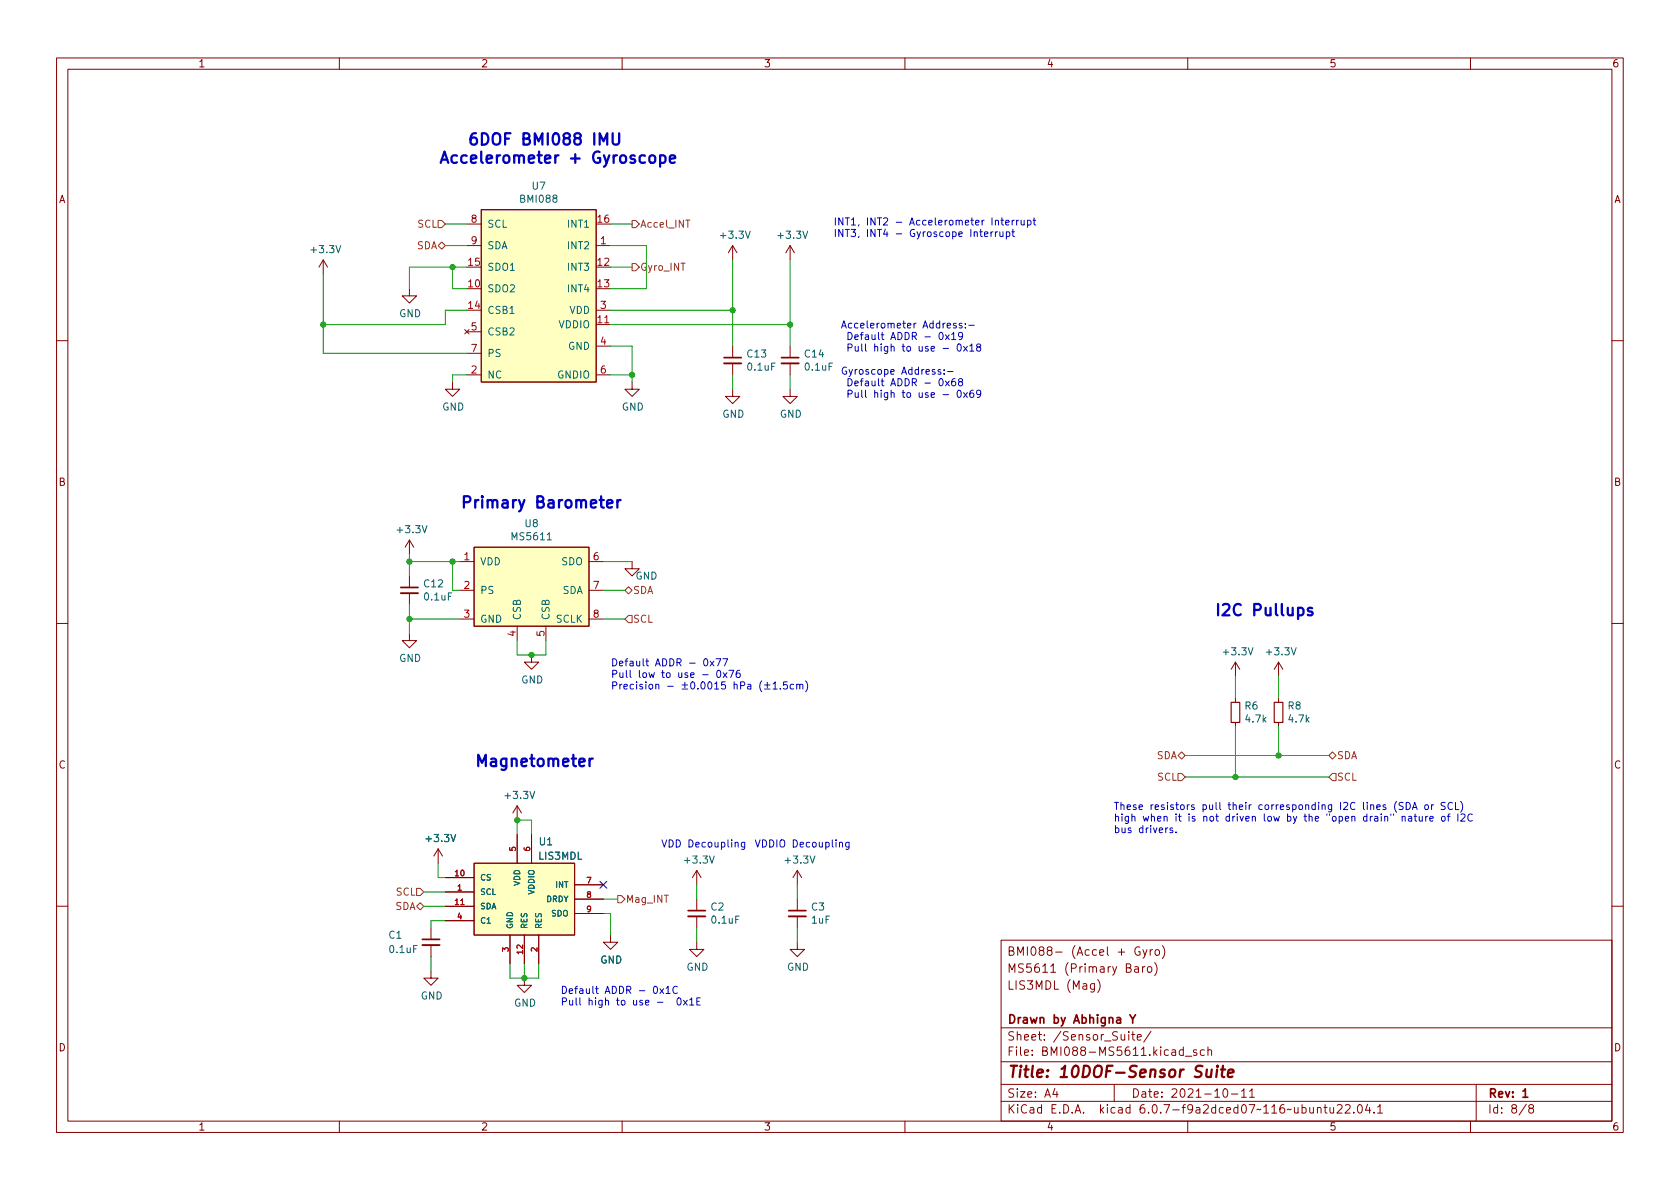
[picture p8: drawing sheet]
<svg xmlns="http://www.w3.org/2000/svg" width="297mm" height="210mm" viewBox="0 0 297 210" stroke-linecap="round" stroke-linejoin="round" font-family="sans-serif">
<g fill="none" stroke="#840000" stroke-width=".18">
<path d="M10 10.2h277v190.1h-277zM12 12.2h273v186.1h-273zM60 10.2v2M110 10.2v2M160 10.2v2M210 10.2v2M260 10.2v2M82.5 39.6h2.6M85.1 37.1h20.3v30.5h-20.3zM57.1 46l-.7 1.2M57.1 46v2.5M57.1 46l.8 1.2"/>
<path d="M72.4 51v1.3h1.3l-1.3 1.3-1.3-1.3h1.3M82.2 58.3l.7 .7M82.5 43.4h2.6M82.5 58.7h2.6M82.9 58.3l-.7 .7M105.4 43.4h2.5M105.4 57.4h2.5M105.4 54.9h2.5M129.5 43.4l-.7 1.3M129.5 43.4v2.6M129.5 43.4l.8 1.3M139.7 43.4l-.8 1.3"/>
<path d="M139.7 43.4v2.6M139.7 43.4l.8 1.3M10 60.2h2M80 67.6v1.2h1.3l-1.3 1.3-1.3-1.3h1.3M82.5 66.3h2.6M82.5 62.5h2.6M105.4 66.3h2.5M105.4 61.2h2.5M111.8 67.6v1.2h1.2l-1.2 1.3-1.3-1.3h1.3M129.5 68.8v1.3h1.3l-1.3 1.3-1.2-1.3h1.2M129.5 61.2v2M129.5 64.3v2"/>
<path d="M139.7 68.8v1.3h1.3l-1.3 1.3-1.3-1.3h1.3M139.7 61.2v2M139.7 64.3v2M285 60.2h2M72.4 95.5v2.5M72.4 95.5l-.8 1.3M72.4 95.5l.8 1.3M81.3 99.3h2.5M83.8 96.8h20.3v13.9h-20.3zM104.1 99.3h2.6M111.8 99.3v1.3h1.2l-1.2 1.2-1.3-1.2h1.3M10 110.2h2"/>
<path d="M72.4 112v1.3h1.3l-1.3 1.2-1.3-1.2h1.3M72.4 101.8v2.1M72.4 104.9v2M81.3 104.4h2.5M81.3 109.5h2.5M91.4 110.7v2.6M94 115.8v1.3h1.2l-1.2 1.3-1.3-1.3h1.3M96.5 110.7v2.6M104.1 104.4h2.6M104.1 109.5h2.6M218.4 117.1l-.7 1.3M218.4 117.1v2.5"/>
<path d="M218.4 117.1l.8 1.3M226.1 117.1l-.8 1.3M226.1 117.1v2.5M226.1 117.1l.7 1.3M285 110.2h2M218.4 123.4v.8M218.4 127.8v.7M226.1 123.4v.8M226.1 127.8v.7M77.5 150.1l-.8 1.3M77.5 150.1v2.5M77.5 150.1l.7 1.3"/>
<path d="M78.7 157.7h5.1M78.7 155.2h5.1M83.8 152.6h17.8v12.7h-17.8zM91.4 142.5l-.7 1.3M91.4 142.5v2.5M91.4 147.6v5M91.4 142.5l.8 1.3M94 147.6v5M101.6 156.5h5.1M101.6 159h5.1M123.2 153.9l-.8 1.3M123.2 153.9v2.6"/>
<path d="M123.2 159v2M123.2 153.9l.8 1.3M141 153.9v2.6M141 159v2M141 153.9l-.8 1.3M141 153.9l.7 1.3M10 160.2h2M76.2 171.7v1.3h1.3l-1.3 1.2-1.3-1.2h1.3M76.2 164.1v2M76.2 167.1v2.1M78.7 160.3h5.1M78.7 162.8h5.1"/>
<path d="M90.2 165.3v5.1M92.7 173v1.2h1.3l-1.3 1.3-1.3-1.3h1.3M92.7 165.3v5.1M95.2 165.3v5.1M101.6 161.5h5.1M107.9 165.3v1.3h1.3l-1.3 1.3-1.2-1.3h1.2M123.2 166.6v1.3h1.3l-1.3 1.3-1.3-1.3h1.3M123.2 162v2.1M141 166.6v1.3h1.2l-1.2 1.3-1.3-1.3h1.3M141 162v2.1M177 166.3h108v32h-108zM193.5 173.9v1.2l-.3 .3h-.3"/>
<path d="M193.5 174l-.4-.1-.3 .3v.4l.1 .3h.6M194.1 173.2a1.72 1.72 0 0 1 0 2.3M200.6 171h.6l.1 .9M201.3 171.3l-.5 .1a.29 .29 0 0 0-.2 .2 .29 .29 0 0 0 .2 .3h.5M201.5 167.5a.74 .74 0 0 0-.9 .5 .74 .74 0 0 0 .5 .9l.5-.1v-.5h-.3M202 170.9v1M202.1 167.9l.3 1M202.4 170.9l-.3 .1-.1 .2M202.8 167.9l-.5 1.4-.2 .1M203 171l.4-.1 .2 .3v.4l-.2 .3h-.4l-.1-.3v-.4zM203.4 167.9v1M203.8 167.9l-.3 .1-.1 .2"/>
<path d="M204.1 170.2a1.72 1.72 0 0 1 0 2.3M204.4 168l.3-.1 .3 .3v.4l-.3 .3h-.3l-.2-.3v-.4zM205.5 167.2a1.72 1.72 0 0 1 0 2.3M285 160.2h2M60 198.3v2M110 198.3v2M160 198.3v2M177 194.8h108M177 191.8h108M177 187.8h108M177 181.8h108M186.5 192.5l-.4 1h1"/>
<path d="M186.9 193v1M197 191.8v3M199.6 182.4v.2M199.6 182.9v1M200.1 182.9h.5M200.3 182.4v1.3l.3 .2M201.1 183.4l.7-.1-.1-.3-.4-.1-.2 .2v.8h.6M203.5 182.4l-1.3 1.9M209.2 185.7l-.4-.1-.3 .3v.4l.1 .3h.6M209.2 185.1v1.5M209.6 186.8h1.1M210 198.3v2"/>
<path d="M211.6 185.7l-.4-.1-.2 .2 .1 .3 .5 .1v.4h-.6M212.9 185.7l-.4-.1-.3 .3v.4l.2 .3h.5M213.6 185.8l.2-.2 .3 .1 .1 .9M213.6 185.1v1.5M216.4 192.6l.2-.1a.81 .81 0 0 1 .6 .7 .81 .81 0 0 1-.3 .8h-.2a.81 .81 0 0 1-.6-.6 .81 .81 0 0 1 .3-.8zM217.7 193.5h1.2M219.5 193l.4-.5v1.5M219.5 194h.9M220.9 193l.5-.5v1.5M220.9 194h.9M232.9 196l.2-.2 .4 .1 .1 .9M232.9 195.8v1"/>
<path d="M234.1 195.8h.5M234.3 195.3v1.3l.3 .2M235.1 195.8l.1 1h.4l.2-.1M235.8 195.8v1M236.4 195.5l.6-.2 .2 .2 .1 .3-.9 1h.9M237.9 195.5l.5-.2 .2 .2 .1 .3-.9 1h.9M239.4 196.7v.1M240.2 195.4l.2-.1a.81 .81 0 0 1 .5 .7 .81 .81 0 0 1-.3 .8h-.1a.81 .81 0 0 1-.6-.6 .81 .81 0 0 1 .3-.8zM241.8 195.3l-.4 1h1M242.1 195.8v1M242.9 196.7v.1M243.6 195.8l.4-.5v1.5"/>
<path d="M243.6 196.8h.8M260 198.3v2M261 191.8v6.5M269.9 195.3l-1.3 1.9M270.6 196l-.3-.3 .1-.2 .2-.2 .4 .1 .2 .2-.1 .2-.7 .2-.1 .3v.2l.3 .3h.4l.2-.3-.1-.4-.2-.1"/>
</g>
<path d="M128 63.2h3.1M138.2 63.2h3M70.9 103.9h3M74.7 166.1h3M121.7 161h3M139.4 161h3.1M199.8 179.4l.5 .8 .5-.8M200.3 180.2v.7M269.3 193l.4-.5v1.5M269.3 194h.8" fill="none" stroke="#840000" stroke-width=".3"/>
<path d="M213.4 189.1l-.1 1.3a.57 .57 0 0 0 .8-.1M214.3 189.1l-.2 1.4M215.2 189.1l-.2 1.4M215.3 188.5l-.1 .1 .1 .1 .1-.1-.1-.1v.2M215.9 189.1h.7M216.2 188.5l-.2 1.7 .1 .2 .4 .1M217.1 189.8l1-.2-.1-.4-.1-.1-.6 .1-.2 1 .2 .3 .6-.1" fill="none" stroke="#840000" stroke-width=".4"/>
<g fill="#ffffc2" stroke="#ffffc2" stroke-width=".18">
<path d="M85.1 37.1h20.3v30.5h-20.3z"/>
<path d="M83.8 96.8h20.3v13.9h-20.3z"/>
<path d="M83.8 152.6h17.8v12.7h-17.8z"/>
</g>
<path d="M128 64.3h3.1M138.2 64.3h3M70.9 104.9h3M74.7 167.1h3M121.7 162h3M139.4 162h3.1" fill="none" stroke="#840000" stroke-width=".33"/>
<path d="M217.7 124.2h1.5v3.6h-1.5zM225.3 124.2h1.5v3.6h-1.5z" fill="none" stroke="#840000" stroke-width=".2"/>
<g fill="none" stroke="#725600" stroke-width=".18">
<path d="M77.5 39h.6l.6 .6-.6 .7h-.6zM111.8 39h.6l.6 .6-.6 .7h-.6zM121.3 38.9h.7M78.1 42.8l.6 .6-.6 .7-.6-.7zM111.8 46.6h.6l.6 .6-.6 .7h-.6zM110.5 104.4l.6-.6 .7 .6-.7 .6zM111.1 108.8h.7v1.3h-.7l-.6-.6zM208.3 133.6l.6-.6 .6 .6-.6 .6zM208.3 136.8h.6l.6 .6-.6 .6h-.6zM234.9 133.6l.7-.6 .6 .6-.6 .6zM235.6 136.8h.6v1.2h-.6l-.7-.6zM73.7 157.1h.6l.6 .6-.6 .7h-.6z"/>
<path d="M109.2 158.4h.7l.6 .6-.6 .6h-.7zM73.7 160.3l.6-.7 .6 .7-.6 .6z"/>
</g>
<path d="M106 25.6v-2l.7 1.4 .7-1.4v2M108.3 23.6v1.6l.4 .4 .6-.1 .2-.3v-1.6M115 27.6a.54 .54 0 0 1 .9 .2v.6a.54 .54 0 0 1-.6 .4 .54 .54 0 0 1-.5-.4v-.6zM116.7 27.6l.6-.1 .4 .3v.6l-.2 .3-.2 .1-.6-.1M116.7 27.5v2M118.4 28.1l1-.2-.1-.3-.6-.1-.3 .2 .1 1 .2 .1 .6-.1M107.3 89.1l1-.2-.1-.4-.6-.1-.3 .3 .1 1 .2 .1 .6-.1M109.2 88.4v1.4M109.7 88.4a.51 .51 0 0 0-.5 .4M232 107.6l-.5-.1-.3 .3 .1 .2 .7 .2 .1 .2-.1 .3-.2 .1-.6-.1M104.2 134.1v1.4M104.8 134.1a.51 .51 0 0 0-.6 .4" fill="none" stroke="#0000c2" stroke-width=".4"/>
<g fill="none" stroke="#0000c2" stroke-width=".18">
<path d="M177 38.9h.5M177.2 38.5v1.1l.3 .2M177.8 39.4l.6-.2v-.2l-.4-.1-.2 .2 .1 .6h.5M179 38.9v.9M179.3 38.9l-.3 .3M179.8 38.9v.9M180.1 38.9l-.3 .3M180.5 38.9l.1 .8 .3 .1 .2-.1M181.1 38.9v.9M181.7 39l.3-.1 .3 .3-.1 .5h-.5M181.7 38.9v1.3M182.7 38.9h.4"/>
<path d="M182.8 38.5v1.1l.3 .2M166.2 58.8h.1a.68 .68 0 0 1 .5 .6 .68 .68 0 0 1-.5 .6 .84 .84 0 0 1-.1-1.2zM167.2 59.2l.6 .8M167.8 59.2l-.6 .8M168.3 59.1l.3-.3v1.2M169 57.2h-.3l-.1 .1v.2l.4 .1v.3h-.4M170.1 57.2h-.3l-.2 .1 .1 .2 .4 .1v.3h-.5M170.2 59.3l-.2 .3-.4-.1-.1-.2 .1-.5h.4l.1 .1a.84 .84 0 0 1-.3 1.1h-.2M170.7 57.9v.1M170.7 57.2v.1M171.3 57.5h1M174.1 41.4l.6-.1-.1-.2-.4-.1-.1 .2v.6h.5"/>
<path d="M175.2 41v.8M175.6 41l-.4 .2M176 41v.8M176.4 41l-.4 .2M176.8 41v.8h.4l.1-.1M177.3 41v.8M177.9 41.1l.4-.1 .2 .2-.1 .6h-.5M177.9 41v1.3M178.9 41h.5M179.1 40.6v1.1l.3 .1M166.2 67h.1a.68 .68 0 0 1 .5 .6 .68 .68 0 0 1-.5 .6 .84 .84 0 0 1-.1-1.2zM166.3 65.4l-.3-.1-.2 .2 .1 .2 .4 .1v.3h-.5"/>
<path d="M166.7 61.6h1M166.7 69.8h1M166.9 66.1v.1M166.9 65.4v.1M167.2 67.4l.6 .8M167.5 65.7h1M167.8 67.4l-.6 .8M168.3 60h.7M168.9 67h-.4a.86 .86 0 0 0 0 1.2l.4-.1 .1-.4-.3-.3h-.2l-.2 .3M169.3 60.9l.2-.1a.68 .68 0 0 1 .5 .7 .68 .68 0 0 1-.5 .6l-.2-.1-.1-.4zM169.3 69.1l.2-.1a.68 .68 0 0 1 .5 .6 .68 .68 0 0 1-.5 .7l-.2-.1-.1-.4zM169.7 67.5l-.2-.2v-.2l.2-.1h.4l.1 .2-.1 .2-.5 .2-.1 .1v.3l.2 .2h.3l.2-.2-.1-.4-.1-.1"/>
<path d="M170.4 61.2l.6 .9M170.4 69.4l.6 .9M171 61.2l-.6 .9M171 69.4l-.6 .9M171.5 61.2l.3-.4v1.3M171.5 62.1h.7M172.1 69l-.4 .1a.86 .86 0 0 0 0 1.2l.4-.1 .1-.5-.3-.2h-.2l-.2 .2M172.9 61.4l-.2-.3v-.2l.2-.1 .4 .1 .1 .2-.1 .1-.5 .2-.1 .2v.3l.2 .2h.3l.2-.2-.1-.4-.1-.1M173.4 69.5l-.2 .3h-.3l-.2-.3 .1-.4 .4-.1 .1 .1a.84 .84 0 0 1-.3 1.2h-.2M124.5 116.6l.2-.1a.68 .68 0 0 1 .5 .6 .68 .68 0 0 1-.5 .7l-.2-.2-.1-.3zM125.6 116.9l.6 .9M126.2 116.9l-.6 .9"/>
<path d="M126.6 116.5h.8l-.5 1.3M126.8 118.7l.2-.2a.68 .68 0 0 1 .5 .7 .68 .68 0 0 1-.5 .6l-.2-.1-.1-.4zM127.8 116.5h.8l-.5 1.3M127.9 119l.6 .8M128.5 119l-.6 .8M128.9 118.5h.8l-.5 1.3M130.8 118.5l-.4 .1a.86 .86 0 0 0 0 1.2l.4-.1 .1-.4-.3-.3h-.2l-.2 .3M108.3 121.2h.6l.2-.2-.1-.3-.7-.1v1.2M109.6 121v.8M110 121l-.4 .2M110.3 121.4l.6-.1v-.2l-.4-.1-.2 .2 .1 .6h.5M112 121.1l-.3-.1-.3 .2 .1 .6h.5"/>
<path d="M112.6 120.6v.1M112.6 121v.8M113.6 121.1l-.3-.1-.2 .2 .1 .2 .4 .1v.3h-.5M114.2 120.6v.1M114.2 121v.8M114.9 121.1l.3-.1 .2 .2v.4l-.2 .2h-.3l-.2-.2zM115.9 121.1l.2-.1 .3 .1 .1 .7M115.9 121v.8M118.1 121.4h.9M120.6 121.1h1M120.6 121.8h1M121.1 120.6v1"/>
<path d="M122.2 120.7l.2-.1a.68 .68 0 0 1 .5 .6 .68 .68 0 0 1-.5 .6l-.2-.1-.1-.3zM123.4 121.7v.1M124.1 120.7l.1-.1a.68 .68 0 0 1 .5 .6 .68 .68 0 0 1-.5 .6l-.1-.1-.2-.3zM125.3 120.7l.1-.1a.68 .68 0 0 1 .5 .6 .68 .68 0 0 1-.5 .6l-.1-.1-.2-.3zM126.4 120.9l.3-.3v1.2M126.4 121.8h.7M128.2 120.6h-.6v.6l.1-.1h.5l.1 .2-.1 .4-.2 .1-.4-.1M129.8 121.1l.2-.1 .3 .1v.7M129.8 120.6v1.2M130.9 121.2h.7l.1-.2-.1-.3-.7-.1v1.2M132.2 121.1h.5l.1 .7M132.8 121.3l-.5 .1-.1 .1 .1 .3h.5"/>
<path d="M134.7 120.4a1.46 1.46 0 0 0 0 1.9M135.2 121.1h.9M135.2 121.8h.9M135.7 120.6v1M136.7 120.9l.4-.3v1.2M136.7 121.8h.7M138 121.7v.1M139.2 120.6h-.6l-.1 .6 .2-.1h.4l.1 .2v.4l-.2 .1-.5-.1M140.3 121.1l-.3-.1-.3 .2 .1 .6h.5M140.9 121.1l.1-.1 .3 .1 .1 .7M140.9 121v.8M141.4 121.2l.2-.2 .3 .1 .1 .7"/>
<path d="M142.4 120.4a1.46 1.46 0 0 1 0 1.9M130 149.1l.2-.2 .3 .1v.8M131.7 148.9v1.1l-.3 .2h-.3M131.7 149l-.4-.1-.2 .3 .1 .5h.5M148.4 149.1l.2-.2 .3 .1 .1 .8M150.1 148.9v1.1l-.2 .2h-.3M150.1 149l-.3-.1-.3 .3 .1 .5h.5M206.5 146.4l-.4 .2M207.3 146.5l-.3-.1-.2 .2 .1 .2 .4 .1v.3h-.5M207.9 147.1v.1M247.9 144.5l.2-.1h.3l.1 .8M247.9 144.4v.8"/>
<path d="M248.1 141.9h-.5l-.2 .1v.4l.6 .2 .1 .3-.3 .3-.4-.1M248.6 141.9a.64 .64 0 0 1 .8 .6 .64 .64 0 0 1-.8 .7zM249.1 144.4h.4l.1 .8M249.6 144.7h-.4l-.2 .2 .2 .3 .4-.1M249.7 143.2l.4-1.3 .5 1.3M249.8 142.8h.6M250 144.4h.5M250.2 143.9v1.1l.3 .2M250.9 144.4l.1 .7 .3 .1 .2-.1M251.5 144.4v.8M252 142.4l.3-.1 .3 .3v.3l-.3 .3-.3-.1-.1-.2zM252.1 144.4v.8"/>
<path d="M252.4 144.4l-.3 .2M252.8 144.8l.6-.1v-.3h-.4l-.2 .1 .1 .6h.5M253.1 142.3v.9M253.5 142.3l-.4 .3M254.9 144.5l.2-.1 .4 .1v.5l-.1 .1-.3 .1-.2-.1zM255.5 141.9h-.5l-.1 .1v.4l.5 .2 .1 .3-.2 .3-.5-.1M255.9 144.4h.5M256.4 143.9l-.3 .2v1.1M256.8 142a.6 .6 0 0 0-.8 .4 .6 .6 0 0 0 .6 .8l.2-.2M257.3 141.9v1.3h.6M257.8 143.9v1.3M258.2 141.7a1.46 1.46 0 0 1 0 1.9"/>
<path d="M258.3 144.1l.5-.2 .2 .4-.8 .9h.8M260.3 144.1a.6 .6 0 0 0-.8 .4 .6 .6 0 0 0 .6 .7l.2-.1M116.7 174.8l.6 .9M117.3 174.8l-.6 .9M117.8 174.8l.3-.4v1.3M117.8 175.7h.7M119.8 174.5a.6 .6 0 0 0-.9 .5 .6 .6 0 0 0 .6 .7l.3-.1M119.8 176.6l.2-.1a.68 .68 0 0 1 .4 .6 .68 .68 0 0 1-.4 .6l-.2-.1-.1-.4zM120.8 176.9l.7 .8M121.5 176.9l-.7 .8M121.9 176.8l.4-.3v1.2M121.9 177.7h.8"/>
<path d="M123.2 177.1h.4M123.8 176.5h-.6v1.2h.6"/>
</g>
<g fill="none" stroke="#009600" stroke-width=".18">
<path d="M78.7 39.6h3.8M107.9 39.6h3.9M57.1 48.5v14h25.4M78.7 43.4h3.8M80 47.2v3.8h2.5M82.5 54.9h-3.8v2.5h-21.6M82.5 47.2h-10.1v3.8M107.9 57.4h31.8M107.9 43.4h6.4v7.6h-6.4M107.9 47.2h3.9M107.9 54.9h21.6M129.5 46v15.2"/>
<path d="M139.7 46v15.2M82.5 66.3h-2.5v1.3M107.9 61.2h3.9v6.4M107.9 66.3h3.9M129.5 66.3v2.5M139.7 66.3v2.5M72.4 99.3h8.9M72.4 98v3.8M80 99.3v5.1h1.3M106.7 99.3h5.1M72.4 106.9v5.1M72.4 109.5h8.9"/>
<path d="M91.4 113.3v2.5h5.1v-2.5M106.7 104.4h3.8M106.7 109.5h3.8M218.4 119.6v3.8M226.1 119.6v3.8M209.5 133.6h25.4M209.5 137.4h25.4M218.4 128.5v8.9M226.1 128.5v5.1M74.9 157.7h3.8M77.5 152.6v2.6h1.2M91.4 147.6v-2.6h2.6v2.6"/>
<path d="M106.7 159h2.5M123.2 156.5v2.5M141 156.5v2.5M74.9 160.3h3.8M76.2 169.2v2.5M78.7 162.8h-2.5v1.3M90.2 170.4v2.6h5v-2.6M92.7 170.4v2.6M106.7 161.5h1.2v3.8M123.2 164.1v2.5M141 164.1v2.5"/>
</g>
<path d="M106.1 155.8l1.2 1.3M107.3 155.8l-1.2 1.3" fill="none" stroke="#000084" stroke-width=".18"/>
<g fill="#009600" stroke="#009600" stroke-width=".18">
<circle cx="139.7" cy="57.4" r=".46"/>
<circle cx="129.5" cy="54.9" r=".46"/>
<circle cx="94" cy="115.8" r=".46"/>
<circle cx="72.4" cy="109.5" r=".46"/>
<circle cx="91.4" cy="145" r=".46"/>
<circle cx="72.4" cy="99.3" r=".46"/>
<circle cx="80" cy="99.3" r=".46"/>
<circle cx="92.7" cy="173" r=".46"/>
<circle cx="57.1" cy="57.4" r=".46"/>
<circle cx="111.8" cy="66.3" r=".46"/>
<circle cx="80" cy="47.2" r=".46"/>
<circle cx="226.1" cy="133.6" r=".46"/>
<circle cx="218.4" cy="137.4" r=".46"/>
</g>
<g font-size="2.8" fill="#0000c2">
<text x="77.5" y="28.9">Accelerometer + Gyroscope</text>
<text x="82.5" y="25.7">6DOF BMI088 IMU</text>
<text x="81.3" y="89.9">Primary Barometer</text>
<text x="214.6" y="108.9">I2C Pullups</text>
<text x="83.8" y="135.6">Magnetometer</text>
</g>
<text font-size="2.8" fill="#840000" x="178" y="190.6">Title: 10DOF-Sensor Suite</text>
<g font-size="2.1" fill="#840000">
<text x="178" y="172">MS5611 (Primary Baro)</text>
<text x="178" y="169">BMI088- (Accel + Gyro)</text>
<text x="178" y="175">LIS3MDL (Mag)</text>
<text x="178" y="184">Sheet: /Sensor_Suite/</text>
<text x="178" y="181">Drawn by Abhigna Y</text>
<text x="178" y="186.7">File: BMI088-MS5611.kicad_sch</text>
<text x="178" y="196.9">KiCad E.D.A. kicad 6.0.7-f9a2dced07~116~ubuntu22.04.1</text>
<text x="178" y="194.1">Size: A4</text>
<text x="200" y="194.1">Date: 2021-10-11</text>
<text x="263" y="194.1">Rev: 1</text>
<text x="263" y="196.9">Id: 8/8</text>
</g>
<g font-size="1.8" fill="#840000">
<text x="35" y="11.9">1</text>
<text x="85" y="11.9">2</text>
<text x="135" y="11.9">3</text>
<text x="185" y="11.9">4</text>
<text x="235" y="11.9">5</text>
<text x="285" y="11.9">6</text>
<text x="10.3" y="35.9">A</text>
<text x="285.3" y="35.9">A</text>
<text x="10.3" y="85.9">B</text>
<text x="285.3" y="85.9">B</text>
<text x="10.3" y="135.9">C</text>
<text x="285.3" y="135.9">C</text>
<text x="10.3" y="185.9">D</text>
<text x="285.3" y="185.9">D</text>
<text x="35" y="199.9">1</text>
<text x="85" y="199.9">2</text>
<text x="135" y="199.9">3</text>
<text x="185" y="199.9">4</text>
<text x="235" y="199.9">5</text>
<text x="285" y="199.9">6</text>
</g>
<g font-size="1.8" fill="#006464">
<text x="92.2" y="35.8">BMI088</text>
<text x="94.1" y="33.5">U7</text>
<text x="86.1" y="40.3">SCL</text>
<text x="100.6" y="40.3">INT1</text>
<text x="55.2" y="44.7">+3.3V</text>
<text x="86.1" y="47.9">SDO1</text>
<text x="86.1" y="44.1">SDA</text>
<text x="100.6" y="44.1">INT2</text>
<text x="100.6" y="47.9">INT3</text>
<text x="127.6" y="42.2">+3.3V</text>
<text x="137.7" y="42.2">+3.3V</text>
<text x="86.1" y="51.7">SDO2</text>
<text x="100.6" y="51.7">INT4</text>
<text x="70.6" y="56.1">GND</text>
<text x="86.1" y="55.5">CSB1</text>
<text x="86.1" y="59.3">CSB2</text>
<text x="98.8" y="58">VDDIO</text>
<text x="100.7" y="55.5">VDD</text>
<text x="86.1" y="63.1">PS</text>
<text x="100.5" y="61.8">GND</text>
<text x="132.2" y="63.2">C13</text>
<text x="132.3" y="65.5">0.1uF</text>
<text x="142.3" y="63.2">C14</text>
<text x="142.4" y="65.5">0.1uF</text>
<text x="86.1" y="66.9">NC</text>
<text x="98.6" y="66.9">GNDIO</text>
<text x="78.2" y="72.6">GND</text>
<text x="109.9" y="72.6">GND</text>
<text x="127.7" y="73.9">GND</text>
<text x="137.9" y="73.9">GND</text>
<text x="70.4" y="94.3">+3.3V</text>
<text x="90.7" y="95.5">MS5611</text>
<text x="92.8" y="93.2">U8</text>
<text x="84.8" y="99.9">VDD</text>
<text x="99.3" y="99.9">SDO</text>
<text x="75" y="103.9">C12</text>
<text x="75.1" y="106.2">0.1uF</text>
<text x="84.8" y="105">PS</text>
<text x="99.4" y="105">SDA</text>
<text x="112.3" y="102.5">GND</text>
<text x="84.8" y="110.1">GND</text>
<text x="92.1" y="109.7" transform="rotate(-90 92.1 109.7)">CSB</text>
<text x="97.2" y="109.7" transform="rotate(-90 97.2 109.7)">CSB</text>
<text x="98.3" y="110.1">SCLK</text>
<text x="70.6" y="117">GND</text>
<text x="216.5" y="115.9">+3.3V</text>
<text x="224.1" y="115.9">+3.3V</text>
<text x="92.1" y="120.8">GND</text>
<text x="220.1" y="125.4">R6</text>
<text x="227.7" y="125.4">R8</text>
<text x="220.3" y="127.8">4.7k</text>
<text x="227.9" y="127.8">4.7k</text>
<text x="89.5" y="141.3">+3.3V</text>
<text x="75.5" y="148.9">+3.3V</text>
<text x="95.4" y="149.5">U1</text>
<text x="95.3" y="152">LIS3MDL</text>
<text x="121.2" y="152.7">+3.3V</text>
<text x="139" y="152.7">+3.3V</text>
<text x="125.7" y="161">C2</text>
<text x="143.5" y="161">C3</text>
<text x="68.8" y="166">C1</text>
<text x="125.9" y="163.3">0.1uF</text>
<text x="143.5" y="163.3">1uF</text>
<text x="69" y="168.5">0.1uF</text>
<text x="106.1" y="170.4">GND</text>
<text x="121.4" y="171.6">GND</text>
<text x="139.1" y="171.6">GND</text>
<text x="74.4" y="176.7">GND</text>
<text x="90.9" y="178">GND</text>
</g>
<g font-size="1.8" fill="#725600">
<text x="73.8" y="40.3">SCL</text>
<text x="113.1" y="40.3">Accel_INT</text>
<text x="73.6" y="44.1">SDA</text>
<text x="113.1" y="47.9">Gyro_INT</text>
<text x="111.9" y="105">SDA</text>
<text x="111.9" y="110.1">SCL</text>
<text x="204.4" y="134.2">SDA</text>
<text x="236.3" y="134.2">SDA</text>
<text x="204.6" y="138">SCL</text>
<text x="236.3" y="138">SCL</text>
<text x="69.8" y="160.9">SDA</text>
<text x="70" y="158.4">SCL</text>
<text x="110.6" y="159.6">Mag_INT</text>
</g>
<g font-size="1.8" fill="#a90000">
<text x="83.3" y="39.4">8</text>
<text x="105.7" y="39.4">16</text>
<text x="82.8" y="47">15</text>
<text x="83.3" y="43.2">9</text>
<text x="105.7" y="47">12</text>
<text x="106.2" y="43.2">1</text>
<text x="82.8" y="50.8">10</text>
<text x="105.7" y="50.8">13</text>
<text x="82.8" y="54.6">14</text>
<text x="83.3" y="58.4">5</text>
<text x="105.7" y="57.1">11</text>
<text x="106.2" y="54.6">3</text>
<text x="83.3" y="62.2">7</text>
<text x="106.2" y="61">4</text>
<text x="83.3" y="66">2</text>
<text x="106.2" y="66">6</text>
<text x="82.1" y="99.1">1</text>
<text x="104.9" y="99.1">6</text>
<text x="82.1" y="104.1">2</text>
<text x="104.9" y="104.1">7</text>
<text x="82.1" y="109.2">3</text>
<text x="91.2" y="112.5" transform="rotate(-90 91.2 112.5)">4</text>
<text x="96.3" y="112.5" transform="rotate(-90 96.3 112.5)">5</text>
<text x="104.9" y="109.2">8</text>
</g>
<g font-size="1.8" fill="#0000c2">
<text x="147.3" y="39.9">INT1, INT2 - Accelerometer Interrupt</text>
<text x="147.3" y="41.9">INT3, INT4 - Gyroscope Interrupt</text>
<text x="148.6" y="58.1">Accelerometer Address:-</text>
<text x="149.1" y="60.1">Default ADDR - 0x19</text>
<text x="149.1" y="62.2">Pull high to use - 0x18</text>
<text x="148.6" y="66.2">Gyroscope Address:-</text>
<text x="149.1" y="68.3">Default ADDR - 0x68</text>
<text x="149.1" y="70.3">Pull high to use - 0x69</text>
<text x="107.9" y="117.8">Default ADDR - 0x77</text>
<text x="107.9" y="119.9">Pull low to use - 0x76</text>
<text x="196.8" y="143.2">These resistors pull their corresponding I2C lines (SDA or SCL)</text>
<text x="116.8" y="149.8">VDD Decoupling</text>
<text x="133.3" y="149.8">VDDIO Decoupling</text>
<text x="196.8" y="145.3">high when it is not driven low by the &quot;open drain&quot; nature of I2C</text>
<text x="196.8" y="147.3">bus drivers.</text>
<text x="99.1" y="175.7">Default ADDR - 0x1C</text>
<text x="99.1" y="177.8">Pull high to use - 0x1E</text>
</g>
<g font-size="1.4" fill="#a90000">
<text x="80.5" y="154.9">10</text>
<text x="91.2" y="150.5" transform="rotate(-90 91.2 150.5)">5</text>
<text x="93.7" y="150.5" transform="rotate(-90 93.7 150.5)">6</text>
<text x="80.5" y="160">11</text>
<text x="80.9" y="157.5">1</text>
<text x="103.7" y="156.2">7</text>
<text x="103.7" y="158.7">8</text>
<text x="103.7" y="161.3">9</text>
<text x="80.9" y="162.6">4</text>
<text x="89.9" y="168.3" transform="rotate(-90 89.9 168.3)">3</text>
<text x="92.5" y="168.7" transform="rotate(-90 92.5 168.7)">12</text>
<text x="95" y="168.3" transform="rotate(-90 95 168.3)">2</text>
</g>
<g font-size="1.4" fill="#006464">
<text x="84.8" y="155.7">CS</text>
<text x="84.8" y="158.2">SCL</text>
<text x="84.8" y="160.8">SDA</text>
<text x="91.9" y="156.7" transform="rotate(-90 91.9 156.7)">VDD</text>
<text x="94.5" y="158.1" transform="rotate(-90 94.5 158.1)">VDDIO</text>
<text x="96.6" y="159.5">DRDY</text>
<text x="98.3" y="157">INT</text>
<text x="84.8" y="163.3">C1</text>
<text x="90.7" y="164.3" transform="rotate(-90 90.7 164.3)">GND</text>
<text x="93.2" y="164.3" transform="rotate(-90 93.2 164.3)">RES</text>
<text x="95.8" y="164.3" transform="rotate(-90 95.8 164.3)">RES</text>
<text x="97.5" y="162">SDO</text>
</g>
</svg>
